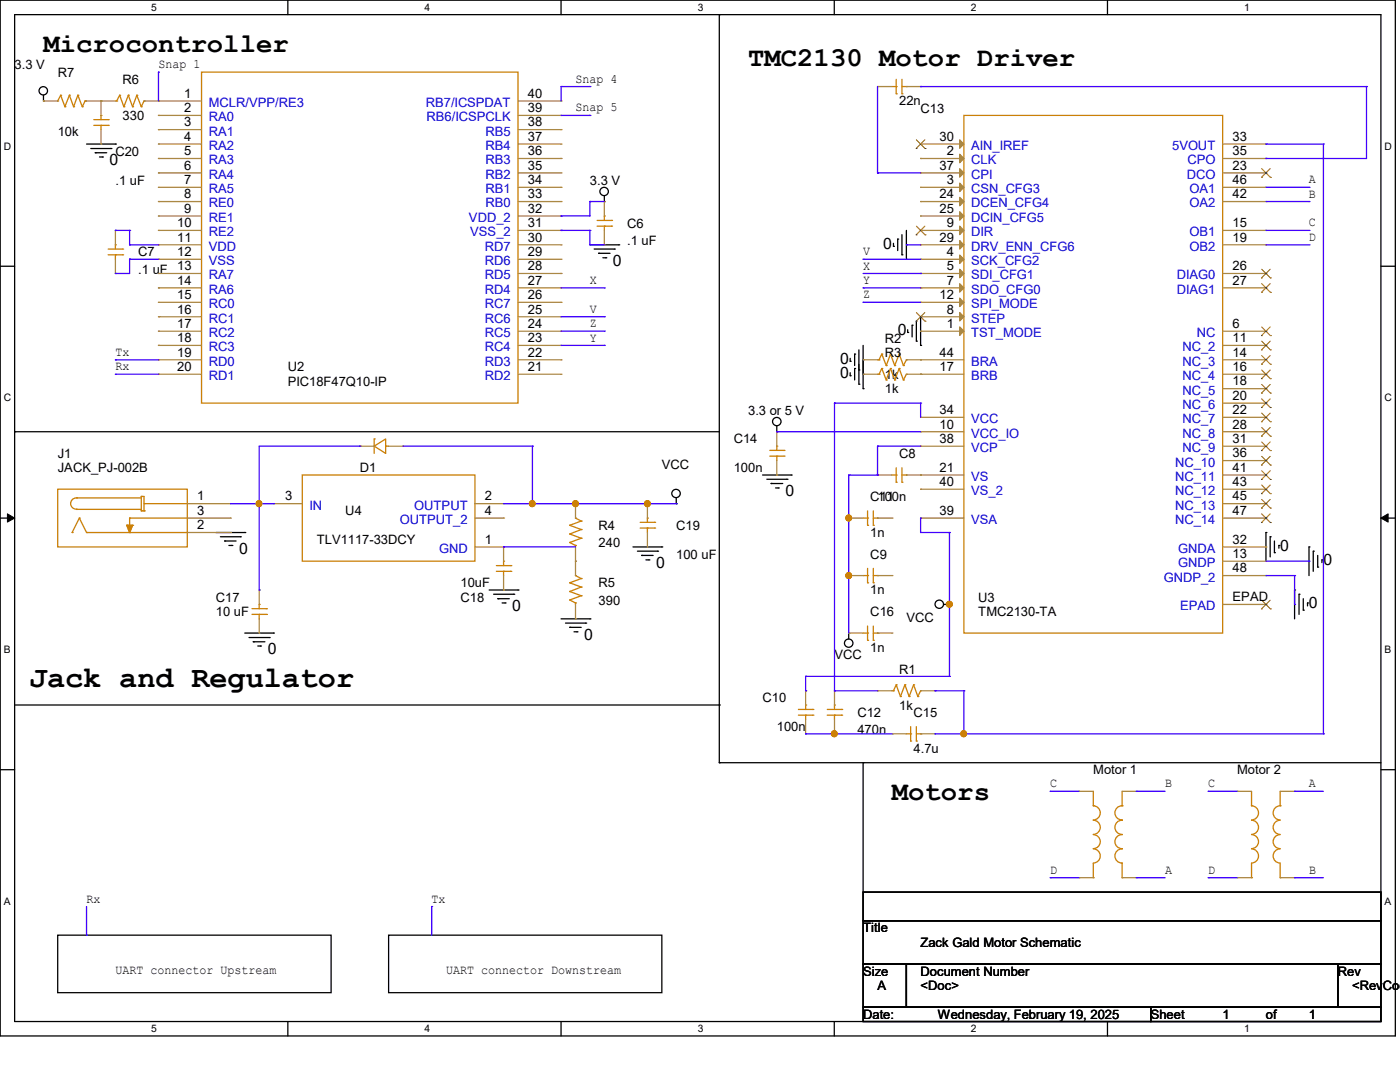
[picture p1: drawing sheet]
<svg xmlns="http://www.w3.org/2000/svg" width="279mm" height="216mm" viewBox="0 0 279 216" stroke-linecap="round" stroke-linejoin="round" font-family="sans-serif">
<path d="M0 0h278.5v206.7h-278.5zM2.9 2.9h272.7v200.9h-272.7z" fill="none" stroke="#000" stroke-width=".25"/>
<g fill="#fff">
<path d="M30.2 .3h1.1v2.3h-1.1z"/>
<path d="M30.2 204.1h1.1v2.3h-1.1z"/>
</g>
<path d="M57.4 0v2.9M57.4 203.8v2.9" fill="none" stroke="#000" stroke-width=".25"/>
<g fill="#fff">
<path d="M84.7 .3h1.1v2.3h-1.1z"/>
<path d="M84.7 204.1h1.1v2.3h-1.1z"/>
</g>
<path d="M112 0v2.9M112 203.8v2.9" fill="none" stroke="#000" stroke-width=".25"/>
<g fill="#fff">
<path d="M139.2 .3h1.1v2.3h-1.1z"/>
<path d="M139.2 204.1h1.1v2.3h-1.1z"/>
</g>
<path d="M166.5 0v2.9M166.5 203.8v2.9" fill="none" stroke="#000" stroke-width=".25"/>
<g fill="#fff">
<path d="M193.8 .3h1.1v2.3h-1.1z"/>
<path d="M193.8 204.1h1.1v2.3h-1.1z"/>
</g>
<path d="M221 0v2.9M221 203.8v2.9" fill="none" stroke="#000" stroke-width=".25"/>
<g fill="#fff">
<path d="M248.3 .3h1.1v2.3h-1.1z"/>
<path d="M248.3 204.1h1.1v2.3h-1.1z"/>
<path d="M.8 28h1.4v2.3h-1.4z"/>
<path d="M276.3 28h1.4v2.3h-1.4z"/>
<path d="M.8 78.2h1.4v2.3h-1.4z"/>
<path d="M276.3 78.2h1.4v2.3h-1.4z"/>
</g>
<path d="M0 53.1h2.9M275.6 53.1h2.9" fill="none" stroke="#000" stroke-width=".25"/>
<g fill="#fff">
<path d="M.8 128.5h1.3v2.2h-1.3z"/>
<path d="M276.3 128.5h1.3v2.2h-1.3z"/>
</g>
<path d="M0 103.4h2.9M275.6 103.4h2.9" fill="none" stroke="#000" stroke-width=".25"/>
<path d="M1.5 102.5l1.4 .9-1.4 .8zM275.6 103.4l1.4-.9v1.7z" fill="#000" stroke="#000" stroke-width=".2"/>
<g fill="#fff">
<path d="M.8 178.7h1.3v2.2h-1.3z"/>
<path d="M276.3 178.7h1.3v2.2h-1.3z"/>
</g>
<g fill="none" stroke="#000" stroke-width=".25">
<path d="M8.7 19v1.2M143.6 2.9h.1M143.6 2.9v149.3M8.7 20.2h.1M17.3 28.7h5.7M18.1 29.6h4M19 30.5h.1M19 30.5h2.3M19.9 31.3h.5M20.4 31.3h.1M22.1 29.6h.1M23 28.7h.1"/>
<path d="M120.6 39.1v1.1M117.7 48.9h5.8M118.6 49.7h4M119.5 50.5h.1M119.5 50.5h2.3M120.3 51.4h.6M120.6 40.2h.1M120.9 51.4h.1M122.6 49.7h.1M123.5 48.9h.1M178.3 49.1h.1M178.3 48.6v.5"/>
<path d="M179.2 47.7h.1M179.2 47.7v2.3M180 50.8h.1M180 46.8v4M180.9 51.7h.1M180.9 46v5.7M169.7 75h.1M169.7 72.1h.1M169.7 71.5v.6M169.7 74.4v.6M170.6 73.5h.1M170.6 70.7h.1"/>
<path d="M170.6 70.7v2.2M170.6 73.5v2.3M171.4 76.7h.1M171.4 73.8h.1M171.4 69.8v6.9M172.3 77.6h.1M172.3 74.7h.1M172.3 68.9v8.7M181.1 66.3h.1M181.1 65.8v.5M182 64.9h.1M182 64.9v2.3"/>
<path d="M182.9 68.1h.1M182.9 64.1v4M183.7 68.9h.1M183.7 63.2v5.7M2.9 86.1h.1M2.9 86.1h140.7M135 99.4v1.1M152.2 94.8h5.7M153 95.6h4.1M153.9 96.5h.1M153.9 96.5h2.3M154.8 97.4h.5"/>
<path d="M155 86.1h.1M155 85v1.1M155.3 97.4h.1M157.1 95.6h.1M157.9 94.8h.1M43.1 106.3h5.8M44 107.1h4M44.8 107.9h.1M44.8 107.9h2.3M45.7 108.8h.6M46.3 108.8h.1M48 107.1h.1"/>
<path d="M48.9 106.3h.1M97.6 117.7h5.8M98.5 118.6h4M99.4 119.5h.1M99.4 119.5h2.2M102.5 118.6h.1M103.4 117.7h.1M126.3 109.1h5.8M127.2 110h4M128.1 110.8h.1M128.1 110.8h2.2M128.9 111.7h.6"/>
<path d="M129.5 111.7h.1M131.2 110h.1M132.1 109.1h.1M135 100.5h.1M252.6 106.3h.1M252.6 106.3v5.7M253.5 107.1h.1M253.5 107.1v4M254.3 110.3h.1M254.3 107.9v2.4M255.2 108.8h.1M255.2 108.8v.6"/>
<path d="M258.4 117.7h.1M258.4 117.7v5.8M259.2 118.6h.1M259.2 118.6v4M260.1 119.5v2.3M261.2 109.1h.1M261.2 109.1v5.8M262.1 110h.1M262.1 110v4M263 113.2h.1M263 110.8v2.4M263.8 111.7h.1"/>
<path d="M263.8 111.7v.6M48.9 126.3h5.7M49.7 127.2h4M50.5 128.1h.1M50.5 128.1h2.4M51.4 128.9h.6M52 128.9h.1M53.7 127.2h.1M54.6 126.3h.1M100.2 120.3h.6M100.8 120.3h.1M112 123.5h5.7"/>
<path d="M112.9 124.3h4M113.7 125.2h.1M113.7 125.2h2.3M114.6 126.1h.5M115.1 126.1h.1M116.9 124.3h.1M117.7 123.5h.1M169.4 126.3h.1M169.4 126.3v1.2M188.3 120.6h1.2M189.5 120.6h.1M260.1 121.8h.1"/>
<path d="M260.9 120.3h.1M260.9 120.3v.6M0 153.6h2.9M2.9 140.7h140.7M143.6 152.2h.1M143.6 140.7h.1M143.6 152.2h132M172.3 152.2h.1M172.3 152.2v25.8M275.6 153.6h2.9M172.3 178h103.3v5.7h-103.3zM11.5 186.6h54.6v11.5h-54.6z"/>
<path d="M77.6 186.6h54.5v11.5h-54.5zM172.3 183.7h103.3v8.7h-103.3zM172.3 192.4h8.6v8.6h-8.6zM180.9 192.4h86.1v8.6h-86.1zM267 192.4h8.6v8.6h-8.6zM172.3 201h57.4v2.8h-57.4zM229.7 201h45.9v2.8h-45.9z"/>
<circle cx="8.6" cy="18.1" r=".84"/>
<circle cx="120.6" cy="38.2" r=".84"/>
<circle cx="134.9" cy="98.5" r=".84"/>
<circle cx="155" cy="84.1" r=".84"/>
<circle cx="169.4" cy="128.3" r=".84"/>
<circle cx="187.5" cy="120.6" r=".84"/>
</g>
<g fill="none" stroke="#cc8006" stroke-width=".25">
<path d="M12.1 19h.1M12.1 19l.9 2.3M12.1 19l-.6 1.2M13.8 19h.1M13.8 19l.9 2.3M13.8 19l-.8 2.3M15.5 19h.1M15.5 19l.9 2.3M15.5 19l-.8 2.3M23.9 19h.1M23.9 19l-.6 1.2M23.9 19l.8 2.3"/>
<path d="M25.6 19h.1M25.6 19l-.9 2.3M25.6 19l.9 2.3M27.3 19h.1M27.3 19l-.8 2.3M27.3 19l.9 2.3M40.2 14.4h63.2v66h-63.2zM178 17.3h.9M178.9 18.7h.1M178.9 17.3h.1M178.9 15.8v2.9M180 18.7h.1"/>
<path d="M180 15.8v2.9M180 17.3h.9M180.9 17.3h.1M11.5 20.2h.1M13 21.3h.1M14.7 21.3h.1M16.4 21.3h.1M17 20.2h.1M17 20.2h.3M17 20.2l-.6 1.1M18.7 25h2.9M18.7 23.9h2.9"/>
<path d="M20.2 23h.1M20.2 25h.1M20.2 23v.9M20.2 25v.9M21.6 25h.1M21.6 23.9h.1M23 20.2h.3M23.3 20.2h.1M24.7 21.3h.1M26.5 21.3h.1M28.2 21.3h.1M28.7 20.2h.1"/>
<path d="M28.7 20.2l-.5 1.1M192.4 23h51.6v103.3h-51.6zM21.6 50.8h2.9M21.6 49.7h2.9M23 48.9h.1M23 50.8h.1M23 48.9v.8M23 50.8v.9M24.5 50.8h.1M24.5 49.7h.1M119.2 45.1h2.8M119.2 44h2.8"/>
<path d="M120.6 43.1h.1M120.6 45.1h.1M120.6 43.1v.9M120.6 45.1v.9M122 45.1h.1M122 44h.1M175.1 71.8h.3M175.1 74.7h.3M175.4 71.8h.1M175.4 74.7h.1M176 70.7h.1M176 73.5h.1"/>
<path d="M176 70.7l-.6 1.1M176 70.7l.9 2.2M176 73.5l-.6 1.2M176 73.5l.9 2.3M176.9 72.9h.1M176.9 75.8h.1M177.7 70.7h.1M177.7 73.5h.1M177.7 70.7l-.8 2.2M177.7 70.7l.9 2.2M177.7 73.5l-.8 2.3M177.7 73.5l.9 2.3"/>
<path d="M178.6 72.9h.1M178.6 75.8h.1M179.5 70.7h.1M179.5 73.5h.1M179.5 70.7l-.9 2.2M179.5 70.7l.8 2.2M179.5 73.5l-.9 2.3M179.5 73.5l.8 2.3M180.3 72.9h.1M180.3 75.8h.1M180.9 71.8h.1M180.9 74.7h.1"/>
<path d="M180.9 71.8l-.6 1.1M180.9 74.7l-.6 1.1M11.5 97.6h25.9v11.5h-25.9zM15.3 99.4h.1M15.3 99.4h12.9M15.3 99.4a1.12 1.12 0 0 0-1.2 1.1 1.12 1.12 0 0 0 1.2 1.1M28.2 99.1h.1M28.2 99.1h.5v2.8M28.2 99.1v2.8M60.3 94.8h34.5v17.2h-34.5zM74.7 89l2.3-1.4v2.9zM74.7 87.6h.1"/>
<path d="M74.7 87.6v2.9M77 89h.1M77 89h.6M153.6 91h2.9M153.6 89.9h2.9M155 89h.1M155 91h.1M155 89v.9M155 91v.9M156.5 91h.1M156.5 89.9h.1M178 94.8h.9"/>
<path d="M178.9 96.2h.1M178.9 94.8h.1M178.9 93.3v2.9M180 96.2h.1M180 93.3v2.9M180 94.8h.9M180.9 94.8h.1M14.4 106.3h.1M15.3 101.6h.1M15.3 101.6h12.9M15.8 103.4h.1M15.8 103.4l1.5 2.9"/>
<path d="M15.8 103.4l-1.4 2.9M17.3 106.3h.1M17.3 106.3h20.1M25.3 104.8h.1M25.3 104.8h1.2M25.3 104.8l.6 1.5M25.9 103.4h.1M25.9 106.3h.1M25.9 103.4h11.5M25.9 103.4v2.9M26.5 104.8h.1M26.5 104.8l-.6 1.5"/>
<path d="M28.2 101.9h.1M28.2 101.9h.5M28.7 100.5h.1M28.7 101.9h.1M28.7 100.5h8.7M99.1 114h2.8M99.1 112.9h2.8M100.5 112h.1M100.5 114h.1M100.5 112v.9M100.5 114v.9M101.9 114h.1"/>
<path d="M101.9 112.9h.1M113.7 108.2h.1M113.7 106.6h.1M113.7 104.8h.1M113.7 119.7h.1M113.7 118h.1M113.7 116.3h.1M113.7 108.2l1.2 .6M113.7 106.6l2.3 .8M113.7 104.8l2.3 .9M113.7 119.7l1.2 .6M113.7 118l2.3 .9"/>
<path d="M113.7 116.3l2.3 .8M114.9 103.4h.1M114.9 108.8h.1M114.9 114.9h.1M114.9 103.4l1.1 .6M114.9 108.8v.3M114.9 114.9l1.1 .5M116 107.4h.1M116 105.7h.1M116 104h.1M116 118.9h.1M116 117.1h.1"/>
<path d="M116 115.4h.1M116 107.4l-2.3 .8M116 105.7l-2.3 .9M116 104l-2.3 .8M116 118.9l-2.3 .8M116 117.1l-2.3 .9M116 115.4l-2.3 .9M127.8 105.4h2.8M127.8 104.2h2.8M129.2 103.4h.1M129.2 105.4h.1M129.2 103.4v.8"/>
<path d="M129.2 105.4v.9M130.6 105.4h.1M130.6 104.2h.1M172.3 103.4h.8M172.3 114.9h.8M173.1 104.8h.1M173.1 103.4h.1M173.1 116.3h.1M173.1 114.9h.1M173.1 101.9v2.9M173.1 113.4v2.9M174.3 104.8h.1"/>
<path d="M174.3 116.3h.1M174.3 101.9v2.9M174.3 113.4v2.9M174.3 103.4h.8M174.3 114.9h.8M175.1 103.4h.1M175.1 114.9h.1M50.3 122.6h2.9M50.3 121.5h2.9M51.7 120.6h.1M51.7 122.6h.1M51.7 120.6v.9"/>
<path d="M51.7 122.6v.9M53.2 122.6h.1M53.2 121.5h.1M114.9 120.3h.1M114.9 120.3v.3M172.3 126.3h.8M173.1 127.8h.1M173.1 126.3h.1M173.1 124.9v2.9M174.3 127.8h.1M174.3 124.9v2.9M174.3 126.3h.8"/>
<path d="M175.1 126.3h.1M178 137.8h.3M178.3 137.8h.1M178.9 136.7h.1M178.9 136.7l-.6 1.1M178.9 136.7l.8 2.3M179.7 139h.1M180.6 136.7h.1M180.6 136.7l-.9 2.3M180.6 136.7l.8 2.3M181.4 139h.1M182.3 136.7h.1"/>
<path d="M182.3 136.7l-.9 2.3M182.3 136.7l.9 2.3M183.2 139h.1M183.7 137.8h.1M183.7 137.8l-.5 1.2M159.3 142.7h2.9M159.3 141.6h2.9M160.8 140.7h.1M160.8 142.7h.1M160.8 140.7v.9M160.8 142.7v.9M162.2 142.7h.1"/>
<path d="M162.2 141.6h.1M165.1 142.7h2.9M165.1 141.6h2.9M166.5 140.7h.1M166.5 142.7h.1M166.5 140.7v.9M166.5 142.7v.9M168 142.7h.1M168 141.6h.1M180.9 146.4h.8M181.7 147.9h.1M181.7 146.4h.1"/>
<path d="M181.7 145v2.9M182.9 147.9h.1M182.9 145v2.9M182.9 146.4h.8M183.7 146.4h.1M218.2 157.9v2.9M223.9 157.9v2.9M249.8 157.9v2.9M255.5 157.9v2.9M218.2 166.5a1.4 1.4 0 0 1 1.4 1.4 1.4 1.4 0 0 1-1.4 1.4M218.2 163.7a1.42 1.42 0 0 1 1.4 1.4 1.42 1.42 0 0 1-1.4 1.4M218.2 160.8a1.42 1.42 0 0 1 1.4 1.4 1.42 1.42 0 0 1-1.4 1.4"/>
<path d="M218.2 169.4a1.42 1.42 0 0 1 1.4 1.4 1.42 1.42 0 0 1-1.4 1.4v2.9M218.2 160.8h.1M218.2 175.1h.1M223.9 160.8h.1M223.9 175.1h.1M223.9 166.5a1.4 1.4 0 0 0-1.4 1.4 1.4 1.4 0 0 0 1.4 1.4M223.9 160.8a1.42 1.42 0 0 0-1.4 1.4 1.42 1.42 0 0 0 1.4 1.4M223.9 163.7a1.42 1.42 0 0 0-1.4 1.4 1.42 1.42 0 0 0 1.4 1.4M223.9 169.4a1.42 1.42 0 0 0-1.4 1.4 1.42 1.42 0 0 0 1.4 1.4v2.9M249.8 166.5a1.4 1.4 0 0 1 1.4 1.4 1.4 1.4 0 0 1-1.4 1.4M249.8 163.7a1.42 1.42 0 0 1 1.4 1.4 1.42 1.42 0 0 1-1.4 1.4M249.8 160.8a1.42 1.42 0 0 1 1.4 1.4 1.42 1.42 0 0 1-1.4 1.4"/>
<path d="M249.8 169.4a1.42 1.42 0 0 1 1.4 1.4 1.42 1.42 0 0 1-1.4 1.4v2.9M249.8 160.8h.1M249.8 175.1h.1M255.5 166.5a1.4 1.4 0 0 0-1.4 1.4 1.4 1.4 0 0 0 1.4 1.4M255.5 160.8a1.42 1.42 0 0 0-1.4 1.4 1.42 1.42 0 0 0 1.4 1.4M255.5 163.7a1.42 1.42 0 0 0-1.4 1.4 1.42 1.42 0 0 0 1.4 1.4M255.5 169.4a1.42 1.42 0 0 0-1.4 1.4 1.42 1.42 0 0 0 1.4 1.4v2.9M255.5 160.8h.1M255.5 175.1h.1"/>
</g>
<g fill="none" stroke="#a84" stroke-width=".25">
<path d="M175.1 17.3h.1M175.1 17.3h2.9M180.9 17.3h2.8M183.7 17.3h.1M8.7 20.2h.1M8.7 20.2h2.8M17.3 20.2h5.7M20.2 20.2h.1M20.2 28.7h.1M20.2 20.2v2.8M20.2 25.9v2.8M28.7 20.2h11.5"/>
<path d="M31.6 20.2h.1M31.6 23h.1M31.6 25.9h.1M31.6 28.7h.1M31.6 31.6h.1M31.6 34.5h.1M31.6 37.4h.1M31.6 28.7h8.6M31.6 31.6h8.6M31.6 34.5h8.6M31.6 37.4h8.6M31.6 23h8.6"/>
<path d="M31.6 25.9h8.6M103.4 20.2h8.6M103.4 28.7h8.6M103.4 31.6h8.6M103.4 34.5h8.6M103.4 37.4h8.6M103.4 23h8.6M103.4 25.9h8.6M112 37.4h.1M112 34.5h.1M112 31.6h.1M112 28.7h.1"/>
<path d="M112 25.9h.1M112 23h.1M112 20.2h.1M183.7 28.7h.1M183.7 31.6h.1M183.7 34.5h.1M183.7 37.4h.1M183.7 28.7h8.7M183.7 31.6h8.7M183.7 34.5h8.7M183.7 37.4h8.7M244 28.7h8.6"/>
<path d="M244 31.6h8.6M244 34.5h8.6M244 37.4h8.6M252.6 28.7h.1M252.6 31.6h.1M252.6 34.5h.1M252.6 37.4h.1M23 54.6h.1M23 46h.1M23 46v2.9M23 51.7v2.9M31.6 40.2h.1"/>
<path d="M31.6 43.1h.1M31.6 46h.1M31.6 48.9h.1M31.6 51.7h.1M31.6 54.6h.1M31.6 57.4h.1M31.6 40.2h8.6M31.6 43.1h8.6M31.6 46h8.6M31.6 48.9h8.6M31.6 51.7h8.6M31.6 54.6h8.6"/>
<path d="M31.6 57.4h8.6M103.4 40.2h8.6M103.4 43.1h8.6M103.4 46h8.6M103.4 48.9h8.6M103.4 51.7h8.6M103.4 54.6h8.6M103.4 57.4h8.6M112 57.4h.1M112 54.6h.1M112 51.7h.1M112 48.9h.1"/>
<path d="M112 46h.1M112 43.1h.1M112 40.2h.1M120.6 48.9h.1M120.6 40.2h.1M120.6 40.2v2.9M120.6 46v2.9M183.7 40.2h.1M183.7 43.1h.1M183.7 46h.1M183.7 48.9h.1M183.7 51.7h.1"/>
<path d="M183.7 54.6h.1M183.7 57.4h.1M183.7 40.2h8.7M183.7 43.1h8.7M183.7 46h8.7M183.7 48.9h8.7M183.7 51.7h8.7M183.7 54.6h8.7M183.7 57.4h8.7M244 40.2h8.6M244 46h8.6M244 48.9h8.6"/>
<path d="M244 54.6h8.6M244 57.4h8.6M252.6 40.2h.1M252.6 46h.1M252.6 48.9h.1M252.6 54.6h.1M252.6 57.4h.1M31.6 60.3h.1M31.6 63.2h.1M31.6 66.1h.1M31.6 68.9h.1M31.6 71.8h.1"/>
<path d="M31.6 74.7h.1M31.6 71.8h8.6M31.6 60.3h8.6M31.6 63.2h8.6M31.6 66.1h8.6M31.6 74.7h8.6M31.6 68.9h8.6M103.4 71.8h8.6M103.4 60.3h8.6M103.4 63.2h8.6M103.4 66.1h8.6M103.4 74.7h8.6"/>
<path d="M103.4 68.9h8.6M112 74.7h.1M112 71.8h.1M112 68.9h.1M112 66.1h.1M112 63.2h.1M112 60.3h.1M172.3 71.8h.1M172.3 74.7h.1M172.3 71.8h2.8M172.3 74.7h2.8M180.9 71.8h11.5"/>
<path d="M180.9 74.7h11.5M183.7 71.8h.1M183.7 60.3h.1M183.7 63.2h.1M183.7 66.1h.1M183.7 74.7h.1M183.7 60.3h8.7M183.7 63.2h8.7M183.7 66.1h8.7M244 71.8h8.6M244 66.1h8.6M244 74.7h8.6"/>
<path d="M244 68.9h8.6M244 77.6h8.6M252.6 66.1h.1M252.6 68.9h.1M252.6 71.8h.1M252.6 74.7h.1M252.6 77.6h.1M71.8 89h.1M71.8 89h2.9M77.6 89h2.8M80.4 89h.1M155 94.8h.1"/>
<path d="M155 86.1h.1M155 86.1v2.9M155 91.9v2.9M175.1 94.8h.1M175.1 94.8h2.9M180.9 94.8h11.5M183.7 83.3h.1M183.7 86.1h.1M183.7 89h.1M183.7 94.8h.1M183.7 97.6h.1M183.7 89h8.7"/>
<path d="M183.7 83.3h8.7M183.7 86.1h8.7M183.7 97.6h8.7M244 89h8.6M244 83.3h8.6M244 86.1h8.6M244 94.8h8.6M244 97.6h8.6M244 80.4h8.6M244 91.9h8.6M252.6 80.4h.1M252.6 83.3h.1"/>
<path d="M252.6 86.1h.1M252.6 89h.1M252.6 91.9h.1M252.6 94.8h.1M252.6 97.6h.1M37.4 100.5h8.6M37.4 103.4h8.6M37.4 106.3h8.6M46 100.5h.1M46 106.3h.1M46 103.4h.1M51.7 117.7h.1"/>
<path d="M51.7 117.7v2.9M54.6 100.5h.1M54.6 100.5h5.7M94.8 109.1h5.7M94.8 100.5h5.7M94.8 103.4h5.7M100.5 117.7h.1M100.5 109.1h.1M100.5 100.5h.1M100.5 103.4h.1M100.5 109.1v2.9M100.5 114.9v2.8"/>
<path d="M114.9 100.5h.1M114.9 112h.1M114.9 100.5v2.9M114.9 109.1v5.8M129.2 109.1h.1M129.2 100.5h.1M129.2 100.5v2.9M129.2 106.3v2.8M169.4 103.4h.1M169.4 114.9h.1M169.4 103.4h2.9M169.4 114.9h2.9"/>
<path d="M175.1 103.4h2.9M175.1 114.9h2.9M178 103.4h.1M178 114.9h.1M183.7 103.4h.1M183.7 103.4h8.7M244 109.1h8.6M244 100.5h8.6M244 103.4h8.6M244 114.9h8.6M244 112h8.6M252.6 100.5h.1"/>
<path d="M252.6 103.4h.1M252.6 109.1h.1M252.6 112h.1M252.6 114.9h.1M51.7 126.3h.1M51.7 123.5v2.8M114.9 123.5h.1M114.9 120.6v2.9M160.8 137.8h.1M160.8 137.8v2.9M166.5 137.8h.1M166.5 137.8v2.9"/>
<path d="M169.4 126.3h.1M169.4 126.3h2.9M175.1 137.8h.1M175.1 137.8h2.9M175.1 126.3h2.9M178 126.3h.1M183.7 137.8h2.9M186.6 137.8h.1M244 120.6h8.6M252.6 120.6h.1M160.8 146.4h.1M160.8 143.6v2.8"/>
<path d="M166.5 146.4h.1M166.5 143.6v2.8M178 146.4h.1M178 146.4h2.9M183.7 146.4h2.9M186.6 146.4h.1M215.3 157.9h.1M215.3 157.9h2.9M223.9 157.9h2.9M226.8 157.9h.1M246.9 157.9h.1M246.9 157.9h2.9"/>
<path d="M255.5 157.9h2.9M258.4 157.9h.1M215.3 175.1h.1M215.3 175.1h2.9M223.9 175.1h2.9M226.8 175.1h.1M246.9 175.1h.1M246.9 175.1h2.9M255.5 175.1h2.9M258.4 175.1h.1"/>
</g>
<path d="M25.3 104.8h1.2l-.6 1.5z" fill="#cc8006" stroke="#cc8006" stroke-width=".25"/>
<g fill="#a84" stroke="#a84" stroke-width=".25">
<path d="M191.5 27.9l.9 .8-.9 .9z"/>
<path d="M191.5 30.8l.9 .8-.9 .9z"/>
<path d="M191.5 33.7l.9 .8-.9 .8z"/>
<path d="M191.5 36.5l.9 .9-.9 .8z"/>
<path d="M191.5 39.4l.9 .8-.9 .9z"/>
<path d="M191.5 42.2l.9 .9-.9 .8z"/>
<path d="M191.5 45.1l.9 .9-.9 .8z"/>
<path d="M191.5 48l.9 .9-.9 .8z"/>
<path d="M191.5 50.9l.9 .8-.9 .9z"/>
<path d="M191.5 53.7l.9 .9-.9 .8z"/>
<path d="M191.5 56.6l.9 .8-.9 .9z"/>
<path d="M191.5 59.5l.9 .8-.9 .9z"/>
<path d="M191.5 62.4l.9 .8-.9 .9z"/>
<path d="M191.5 65.2l.9 .9-.9 .8z"/>
</g>
<g fill="none" stroke="#804000" stroke-width=".2">
<path d="M182.8 29.6h.1M182.9 27.9l1.7 1.7M184.6 27.9l-1.8 1.7M184.6 29.6h.1M251.8 35.4h.1M251.8 33.7l1.7 1.7M253.5 33.7l-1.7 1.7M253.5 35.4h.1M182.8 46.9h.1M182.9 45.1l1.7 1.8M184.6 45.1l-1.8 1.8M184.6 46.9h.1"/>
<path d="M251.8 55.5h.1M251.8 58.3h.1M251.8 53.7l1.7 1.8M251.8 56.6l1.7 1.7M253.5 53.7l-1.7 1.8M253.5 56.6l-1.7 1.7M253.5 55.5h.1M253.5 58.3h.1M182.8 64.1h.1M182.9 62.4l1.7 1.7M184.6 62.4l-1.8 1.7M184.6 64.1h.1"/>
<path d="M251.8 67h.1M251.8 69.8h.1M251.8 72.7h.1M251.8 75.6h.1M251.8 78.4h.1M251.8 65.2l1.7 1.8M251.8 68.1l1.7 1.7M251.8 71l1.7 1.7M251.8 73.8l1.7 1.8M251.8 76.7l1.7 1.7M251.8 79.6l1.7 1.7M253.5 65.2l-1.7 1.8"/>
<path d="M253.5 68.1l-1.7 1.7M253.5 71l-1.7 1.7M253.5 73.8l-1.7 1.8M253.5 76.7l-1.7 1.7M253.5 79.6l-1.7 1.7M253.5 67h.1M253.5 69.8h.1M253.5 72.7h.1M253.5 75.6h.1M253.5 78.4h.1M251.8 81.3h.1M251.8 84.2h.1"/>
<path d="M251.8 87h.1M251.8 89.9h.1M251.8 92.8h.1M251.8 95.7h.1M251.8 98.5h.1M251.8 82.4l1.7 1.8M251.8 85.3l1.7 1.7M251.8 88.2l1.7 1.7M251.8 91.1l1.7 1.7M251.8 93.9l1.7 1.8M251.8 96.8l1.7 1.7M251.8 99.7l1.7 1.7"/>
<path d="M253.5 82.4l-1.7 1.8M253.5 85.3l-1.7 1.7M253.5 88.2l-1.7 1.7M253.5 91.1l-1.7 1.7M253.5 93.9l-1.7 1.8M253.5 96.8l-1.7 1.7M253.5 99.7l-1.7 1.7M253.5 81.3h.1M253.5 84.2h.1M253.5 87h.1M253.5 89.9h.1M253.5 92.8h.1"/>
<path d="M253.5 95.7h.1M253.5 98.5h.1M251.8 101.4h.1M251.8 104.3h.1M251.8 102.5l1.7 1.8M251.8 119.8l1.7 1.7M253.5 102.5l-1.7 1.8M253.5 119.8l-1.7 1.7M253.5 101.4h.1M253.5 104.3h.1M251.8 121.5h.1M253.5 121.5h.1"/>
</g>
<g fill="none" stroke="#4200ff" stroke-width=".25">
<path d="M31.6 14.4h.1M31.6 14.4v5.8M112 17.3h.1M112 17.3h5.7M112 17.3v2.9M117.7 17.3h.1M175.1 17.3v17.2M183.7 17.3h.1M183.7 17.3h89M272.7 17.3h.1M272.7 17.3v14.3h-20.1M112 23h5.7"/>
<path d="M117.7 23h.1M175.1 34.5h.1M175.1 34.5h8.6M252.6 31.6h.1M252.6 28.7h.1M252.6 37.4h8.6M252.6 28.7h11.5M261.2 37.4h.1M264.1 28.7h.1M264.1 28.7v117.7M23 46h.1M23 54.6h.1"/>
<path d="M23 46h2.9M25.9 46h.1M25.9 48.9h.1M25.9 51.7h.1M25.9 48.9h5.7M25.9 46v2.9M25.9 51.7v2.9h-2.9M25.9 51.7h5.7M112 43.1h.1M112 46h.1M112 46h5.7M112 57.4h8.6"/>
<path d="M117.7 40.2h.1M117.7 48.9h.1M117.7 46h.1M117.7 40.2h2.9M117.7 40.2v2.9h-5.7M117.7 46v2.9M117.7 48.9h2.9M120.6 57.4h.1M172.3 51.7h.1M172.3 57.4h.1M172.3 54.6h11.4M172.3 51.7h11.4"/>
<path d="M172.3 57.4h11.4M180.9 48.9h.1M180.9 48.9h2.8M183.7 54.6h.1M252.6 40.2h8.6M252.6 48.9h8.6M252.6 46h8.6M261.2 40.2h.1M261.2 46h.1M261.2 48.9h.1M23 71.8h.1M23 74.7h.1"/>
<path d="M23 71.8h8.6M23 74.7h8.6M112 63.2h8.6M112 66.1h8.6M112 68.9h8.6M120.6 63.2h.1M120.6 66.1h.1M120.6 68.9h.1M172.3 60.3h.1M172.3 60.3h11.4M71.8 89h.1M71.8 89h-20.1v28.7"/>
<path d="M80.4 89h25.9M106.3 89h.1M106.3 89v11.5M155 86.1h.1M155 86.1h28.7M166.5 80.4h.1M166.5 80.4h17.2M166.5 80.4v57.4M169.4 94.8h.1M169.4 94.8h5.7M169.4 94.8v31.5M175.1 89h.1"/>
<path d="M175.1 94.8h.1M175.1 89h8.6M175.1 89v5.8M183.7 80.4h.1M183.7 80.4v2.9M46 100.5h8.6M51.7 100.5h.1M51.7 117.7h.1M54.6 100.5h.1M100.5 109.1h.1M100.5 100.5h34.5M100.5 109.1h14.4"/>
<path d="M106.3 100.5h.1M114.9 100.5h.1M129.2 100.5h.1M135 100.5h.1M169.4 103.4h.1M169.4 114.9h.1M183.7 103.4h.1M183.7 103.4v2.9h5.8M189.5 106.3h.1M189.5 106.3v28.7M252.6 112h8.6M252.6 114.9h5.8"/>
<path d="M258.4 114.9h.1M258.4 114.9v5.7M261.2 112h.1M160.8 135h.1M160.8 137.8h.1M160.8 135h28.7M160.8 135v2.8M166.5 137.8h.1M166.5 137.8h8.6M186.6 137.8h.1M186.6 137.8h5.8M189.5 120.6h.1"/>
<path d="M189.5 135h.1M192.4 137.8h.1M192.4 137.8v8.6M258.4 120.6h.1M160.8 146.4h.1M160.8 146.4h17.2M166.5 146.4h.1M186.6 146.4h.1M186.6 146.4h77.5M209.6 157.9h.1M209.6 157.9h5.7M226.8 157.9h.1"/>
<path d="M226.8 157.9h5.7M241.1 157.9h.1M241.1 157.9h5.8M258.4 157.9h.1M258.4 157.9h5.7M264.1 146.4h.1M209.6 175.1h.1M209.6 175.1h5.7M226.8 175.1h.1M226.8 175.1h5.7M241.1 175.1h.1M241.1 175.1h5.8"/>
<path d="M258.4 175.1h.1M258.4 175.1h5.7M17.3 186.6h.1M17.3 180.9v5.7M86.1 180.9h.1M86.1 180.9v5.7"/>
</g>
<g fill="#f00" stroke="#f00" stroke-width=".25">
<circle cx="192.3" cy="146.4" r=".56"/>
<circle cx="166.5" cy="146.4" r=".56"/>
<circle cx="189.5" cy="120.6" r=".56"/>
<circle cx="169.4" cy="103.4" r=".56"/>
<circle cx="169.4" cy="114.9" r=".56"/>
<circle cx="129.2" cy="100.5" r=".56"/>
<circle cx="51.7" cy="100.5" r=".56"/>
<circle cx="106.2" cy="100.5" r=".56"/>
<circle cx="114.8" cy="100.5" r=".56"/>
</g>
<text font-size="6" x="5.8" y="137.1">Jack and Regulator</text>
<g font-size="5.4">
<text x="8.7" y="10.3">Microcontroller</text>
<text x="149.3" y="13.2">TMC2130 Motor Driver</text>
<text x="178" y="159.6">Motors</text>
</g>
<g font-size="3.1">
<text x="21.8" y="33">0</text>
<text x="122.3" y="53.1">0</text>
<text x="176.3" y="49.6">0</text>
<text x="179.2" y="66.8">0</text>
<text x="167.7" y="75.5">0</text>
<text x="167.7" y="72.6">0</text>
<text x="156.8" y="99">0</text>
<text x="47.7" y="110.5">0</text>
<text x="130.9" y="113.4">0</text>
<text x="255.5" y="109.9">0</text>
<text x="264.1" y="112.8">0</text>
<text x="102.2" y="122">0</text>
<text x="261.2" y="121.4">0</text>
<text x="53.4" y="130.6">0</text>
<text x="116.6" y="127.7">0</text>
</g>
<g font-size="2.6">
<text x="2.9" y="13.8">3.3 V</text>
<text x="11.5" y="15.3">R7</text>
<text x="24.5" y="16.7">R6</text>
<text x="31.6" y="13.6">Snap 1</text>
<text x="114.8" y="16.5">Snap 4</text>
<text x="24.5" y="23.9">330</text>
<text x="36.8" y="19.5">1</text>
<text x="36.8" y="22.4">2</text>
<text x="105.4" y="22.4">39</text>
<text x="105.4" y="19.5">40</text>
<text x="114.8" y="22.2">Snap 5</text>
<text x="179.4" y="21">22n</text>
<text x="183.7" y="22.5">C13</text>
<text x="11.5" y="27.1">10k</text>
<text x="36.8" y="25.2">3</text>
<text x="36.8" y="28.1">4</text>
<text x="105.4" y="28.1">37</text>
<text x="105.4" y="25.2">38</text>
<text x="187.5" y="28.1">30</text>
<text x="246" y="28.1">33</text>
<text x="23" y="31.1">C20</text>
<text x="36.8" y="31">5</text>
<text x="36.8" y="33.9">6</text>
<text x="105.4" y="33.9">35</text>
<text x="105.4" y="31">36</text>
<text x="187.5" y="33.9">37</text>
<text x="188.9" y="31">2</text>
<text x="246" y="31">35</text>
<text x="246" y="33.9">23</text>
<text x="23" y="36.8">.1 uF</text>
<text x="36.8" y="36.7">7</text>
<text x="36.8" y="39.6">8</text>
<text x="105.4" y="39.6">33</text>
<text x="105.4" y="36.7">34</text>
<text x="117.7" y="36.8">3.3 V</text>
<text x="187.5" y="39.6">24</text>
<text x="188.9" y="36.7">3</text>
<text x="246" y="36.7">46</text>
<text x="246" y="39.6">42</text>
<text x="261.2" y="39.5">B</text>
<text x="261.2" y="36.6">A</text>
<text x="35.3" y="45.3">10</text>
<text x="36.8" y="42.5">9</text>
<text x="105.4" y="45.3">31</text>
<text x="105.4" y="42.5">32</text>
<text x="125.2" y="45.4">C6</text>
<text x="187.5" y="42.5">25</text>
<text x="188.9" y="45.3">9</text>
<text x="246" y="45.3">15</text>
<text x="261.2" y="45.2">C</text>
<text x="27.6" y="51.2">C7</text>
<text x="35.3" y="48.2">11</text>
<text x="35.3" y="51.1">12</text>
<text x="35.3" y="53.9">13</text>
<text x="105.4" y="53.9">28</text>
<text x="105.4" y="51.1">29</text>
<text x="105.4" y="48.2">30</text>
<text x="125.2" y="48.9">.1 uF</text>
<text x="172.3" y="50.9">V</text>
<text x="172.3" y="53.8">X</text>
<text x="187.5" y="48.2">29</text>
<text x="188.9" y="51.1">4</text>
<text x="188.9" y="53.9">5</text>
<text x="246" y="48.2">19</text>
<text x="246" y="53.9">26</text>
<text x="261.2" y="48">D</text>
<text x="27.6" y="54.6">.1 uF</text>
<text x="35.3" y="56.8">14</text>
<text x="35.3" y="59.7">15</text>
<text x="105.4" y="59.7">26</text>
<text x="105.4" y="56.8">27</text>
<text x="117.7" y="56.6">X</text>
<text x="172.3" y="56.6">Y</text>
<text x="172.3" y="59.5">Z</text>
<text x="187.5" y="59.7">12</text>
<text x="188.9" y="56.8">7</text>
<text x="246" y="56.8">27</text>
<text x="35.3" y="62.6">16</text>
<text x="35.3" y="65.4">17</text>
<text x="105.4" y="65.4">24</text>
<text x="105.4" y="62.6">25</text>
<text x="117.7" y="62.4">V</text>
<text x="117.7" y="65.3">Z</text>
<text x="188.9" y="62.6">8</text>
<text x="188.9" y="65.4">1</text>
<text x="246" y="65.4">6</text>
<text x="23" y="71">Tx</text>
<text x="35.3" y="68.3">18</text>
<text x="35.3" y="71.2">19</text>
<text x="105.4" y="71.2">22</text>
<text x="105.4" y="68.3">23</text>
<text x="117.7" y="68.2">Y</text>
<text x="176.6" y="68.4">R2</text>
<text x="176.6" y="71.2">R3</text>
<text x="187.5" y="71.2">44</text>
<text x="246" y="68.3">11</text>
<text x="246" y="71.2">14</text>
<text x="23" y="73.9">Rx</text>
<text x="35.3" y="74">20</text>
<text x="57.4" y="74.1">U2</text>
<text x="57.4" y="77">PIC18F47Q10-IP</text>
<text x="105.4" y="74">21</text>
<text x="176.6" y="75.6">1k</text>
<text x="187.5" y="74">17</text>
<text x="246" y="74">16</text>
<text x="246" y="76.9">18</text>
<text x="149.3" y="82.8">3.3 or 5 V</text>
<text x="176.6" y="78.4">1k</text>
<text x="187.5" y="82.6">34</text>
<text x="246" y="79.8">20</text>
<text x="246" y="82.6">22</text>
<text x="146.4" y="88.5">C14</text>
<text x="187.5" y="85.5">10</text>
<text x="187.5" y="88.4">38</text>
<text x="246" y="85.5">28</text>
<text x="246" y="88.4">31</text>
<text x="11.5" y="91.4">J1</text>
<text x="11.5" y="94.2">JACK_PJ-002B</text>
<text x="71.8" y="94.2">D1</text>
<text x="132.1" y="93.6">VCC</text>
<text x="146.4" y="94.2">100n</text>
<text x="179.4" y="91.4">C8</text>
<text x="187.5" y="94.1">21</text>
<text x="246" y="91.3">36</text>
<text x="246" y="94.1">41</text>
<text x="39.4" y="99.9">1</text>
<text x="56.9" y="99.9">3</text>
<text x="96.8" y="99.9">2</text>
<text x="173.7" y="99.9">C11</text>
<text x="175.1" y="99.9">100n</text>
<text x="187.5" y="97">40</text>
<text x="246" y="97">43</text>
<text x="246" y="99.9">45</text>
<text x="39.4" y="105.6">2</text>
<text x="39.4" y="102.7">3</text>
<text x="68.9" y="102.8">U4</text>
<text x="96.8" y="102.7">4</text>
<text x="119.5" y="105.7">R4</text>
<text x="135" y="105.7">C19</text>
<text x="173.7" y="107.1">1n</text>
<text x="187.5" y="102.7">39</text>
<text x="246" y="102.7">47</text>
<text x="63.2" y="108.6">TLV1117-33DCY</text>
<text x="96.8" y="108.5">1</text>
<text x="119.5" y="109.1">240</text>
<text x="135" y="111.5">100 uF</text>
<text x="173.7" y="111.5">C9</text>
<text x="246" y="108.5">32</text>
<text x="246" y="111.3">13</text>
<text x="91.9" y="117.2">10uF</text>
<text x="119.5" y="117.2">R5</text>
<text x="173.7" y="118.6">1n</text>
<text x="246" y="114.2">48</text>
<text x="246" y="120">EPAD</text>
<text x="43.1" y="120.1">C17</text>
<text x="43.1" y="122.9">10 uF</text>
<text x="91.9" y="120.1">C18</text>
<text x="119.5" y="120.6">390</text>
<text x="173.7" y="122.9">C16</text>
<text x="180.9" y="124.1">VCC</text>
<text x="195.2" y="120.1">U3</text>
<text x="195.2" y="122.9">TMC2130-TA</text>
<text x="166.5" y="131.5">VCC</text>
<text x="173.7" y="130.1">1n</text>
<text x="179.4" y="134.4">R1</text>
<text x="152.2" y="140.2">C10</text>
<text x="171.1" y="143">C12</text>
<text x="179.4" y="141.6">1k</text>
<text x="182.3" y="143">C15</text>
<text x="155" y="145.9">100n</text>
<text x="171.1" y="146.5">470n</text>
<text x="182.3" y="150.2">4.7u</text>
<text x="218.2" y="154.5">Motor 1</text>
<text x="246.9" y="154.5">Motor 2</text>
<text x="209.6" y="157.1">C</text>
<text x="232.5" y="157.1">B</text>
<text x="241.1" y="157.1">C</text>
<text x="261.2" y="157.1">A</text>
<text x="209.6" y="174.3">D</text>
<text x="232.5" y="174.3">A</text>
<text x="241.1" y="174.3">D</text>
<text x="261.2" y="174.3">B</text>
<text x="17.3" y="180.1">Rx</text>
<text x="86.1" y="180.1">Tx</text>
<text x="172.3" y="186.1">Title</text>
<text x="183.7" y="188.9">Zack Gald Motor Schematic</text>
<text x="23" y="194.4">UART connector Upstream</text>
<text x="89" y="194.4">UART connector Downstream</text>
<text x="172.3" y="194.7">Size</text>
<text x="175.1" y="197.6">A</text>
<text x="183.7" y="194.7">Document Number</text>
<text x="183.7" y="197.6">&lt;Doc&gt;</text>
<text x="267" y="194.7">Rev</text>
<text x="269.8" y="197.6">&lt;RevCod</text>
<text x="172.3" y="203.3">Date:</text>
<text x="187.2" y="203.3">Wednesday, February 19, 2025</text>
<text x="229.7" y="203.3">Sheet</text>
<text x="244" y="203.3">1</text>
<text x="252.6" y="203.3">of</text>
<text x="261.2" y="203.3">1</text>
</g>
<g font-size="2.6" fill="#00c">
<text x="41.7" y="21.3">MCLR/VPP/RE3</text>
<text x="85" y="21.3">RB7/ICSPDAT</text>
<text x="41.7" y="24.2">RA0</text>
<text x="41.7" y="27.1">RA1</text>
<text x="41.7" y="29.9">RA2</text>
<text x="85.1" y="24.2">RB6/ICSPCLK</text>
<text x="96.9" y="29.9">RB4</text>
<text x="96.9" y="27.1">RB5</text>
<text x="193.8" y="29.9">AIN_IREF</text>
<text x="233.9" y="29.9">5VOUT</text>
<text x="41.7" y="32.8">RA3</text>
<text x="41.7" y="35.7">RA4</text>
<text x="96.9" y="35.7">RB2</text>
<text x="96.9" y="32.8">RB3</text>
<text x="193.8" y="32.8">CLK</text>
<text x="193.8" y="35.7">CPI</text>
<text x="236.9" y="35.7">DCO</text>
<text x="237" y="32.8">CPO</text>
<text x="41.7" y="38.6">RA5</text>
<text x="41.7" y="41.4">RE0</text>
<text x="96.9" y="41.4">RB0</text>
<text x="96.9" y="38.6">RB1</text>
<text x="193.8" y="38.6">CSN_CFG3</text>
<text x="193.8" y="41.4">DCEN_CFG4</text>
<text x="237.4" y="38.6">OA1</text>
<text x="237.4" y="41.4">OA2</text>
<text x="41.7" y="44.3">RE1</text>
<text x="41.7" y="47.2">RE2</text>
<text x="93.6" y="44.3">VDD_2</text>
<text x="93.9" y="47.2">VSS_2</text>
<text x="193.8" y="44.3">DCIN_CFG5</text>
<text x="193.8" y="47.2">DIR</text>
<text x="237.4" y="47.2">OB1</text>
<text x="41.7" y="50">VDD</text>
<text x="41.7" y="52.9">VSS</text>
<text x="96.8" y="52.9">RD6</text>
<text x="96.8" y="50">RD7</text>
<text x="193.8" y="50">DRV_ENN_CFG6</text>
<text x="193.8" y="52.9">SCK_CFG2</text>
<text x="237.4" y="50">OB2</text>
<text x="41.7" y="55.8">RA7</text>
<text x="41.7" y="58.6">RA6</text>
<text x="96.8" y="58.6">RD4</text>
<text x="96.8" y="55.8">RD5</text>
<text x="193.8" y="55.8">SDI_CFG1</text>
<text x="193.8" y="58.6">SDO_CFG0</text>
<text x="234.9" y="55.8">DIAG0</text>
<text x="234.9" y="58.6">DIAG1</text>
<text x="41.7" y="61.5">RC0</text>
<text x="41.7" y="64.4">RC1</text>
<text x="96.8" y="64.4">RC6</text>
<text x="96.8" y="61.5">RC7</text>
<text x="193.8" y="61.5">SPI_MODE</text>
<text x="193.8" y="64.4">STEP</text>
<text x="41.7" y="67.3">RC2</text>
<text x="41.7" y="70.1">RC3</text>
<text x="96.8" y="70.1">RC4</text>
<text x="96.8" y="67.3">RC5</text>
<text x="193.8" y="67.3">TST_MODE</text>
<text x="236" y="70.1">NC_2</text>
<text x="238.8" y="67.3">NC</text>
<text x="41.7" y="73">RD0</text>
<text x="41.7" y="75.9">RD1</text>
<text x="96.8" y="75.9">RD2</text>
<text x="96.8" y="73">RD3</text>
<text x="193.8" y="73">BRA</text>
<text x="193.8" y="75.9">BRB</text>
<text x="236" y="73">NC_3</text>
<text x="236" y="75.9">NC_4</text>
<text x="236" y="78.7">NC_5</text>
<text x="236" y="81.6">NC_6</text>
<text x="193.8" y="84.5">VCC</text>
<text x="193.8" y="87.3">VCC_IO</text>
<text x="236" y="84.5">NC_7</text>
<text x="236" y="87.3">NC_8</text>
<text x="193.8" y="90.2">VCP</text>
<text x="193.8" y="96">VS</text>
<text x="234.5" y="93.1">NC_10</text>
<text x="234.5" y="96">NC_11</text>
<text x="236" y="90.2">NC_9</text>
<text x="61.8" y="101.7">IN</text>
<text x="82.7" y="101.7">OUTPUT</text>
<text x="193.8" y="98.8">VS_2</text>
<text x="234.5" y="98.8">NC_12</text>
<text x="234.5" y="101.7">NC_13</text>
<text x="79.8" y="104.6">OUTPUT_2</text>
<text x="193.8" y="104.6">VSA</text>
<text x="234.5" y="104.6">NC_14</text>
<text x="87.6" y="110.3">GND</text>
<text x="235.1" y="110.3">GNDA</text>
<text x="235.1" y="113.2">GNDP</text>
<text x="232.2" y="116">GNDP_2</text>
<text x="235.5" y="121.8">EPAD</text>
</g>
<g font-size="2.1">
<text x="30.2" y="2.2">5</text>
<text x="84.7" y="2.2">4</text>
<text x="139.2" y="2.2">3</text>
<text x="193.8" y="2.2">2</text>
<text x="248.3" y="2.2">1</text>
<text x=".8" y="29.8">D</text>
<text x="276.3" y="29.8">D</text>
<text x=".8" y="80.1">C</text>
<text x="276.3" y="80.1">C</text>
<text x=".8" y="130.3">B</text>
<text x="276.3" y="130.3">B</text>
<text x=".8" y="180.5">A</text>
<text x="276.3" y="180.5">A</text>
<text x="30.2" y="206">5</text>
<text x="84.7" y="206">4</text>
<text x="139.2" y="206">3</text>
<text x="193.8" y="206">2</text>
<text x="248.3" y="206">1</text>
</g>
</svg>
